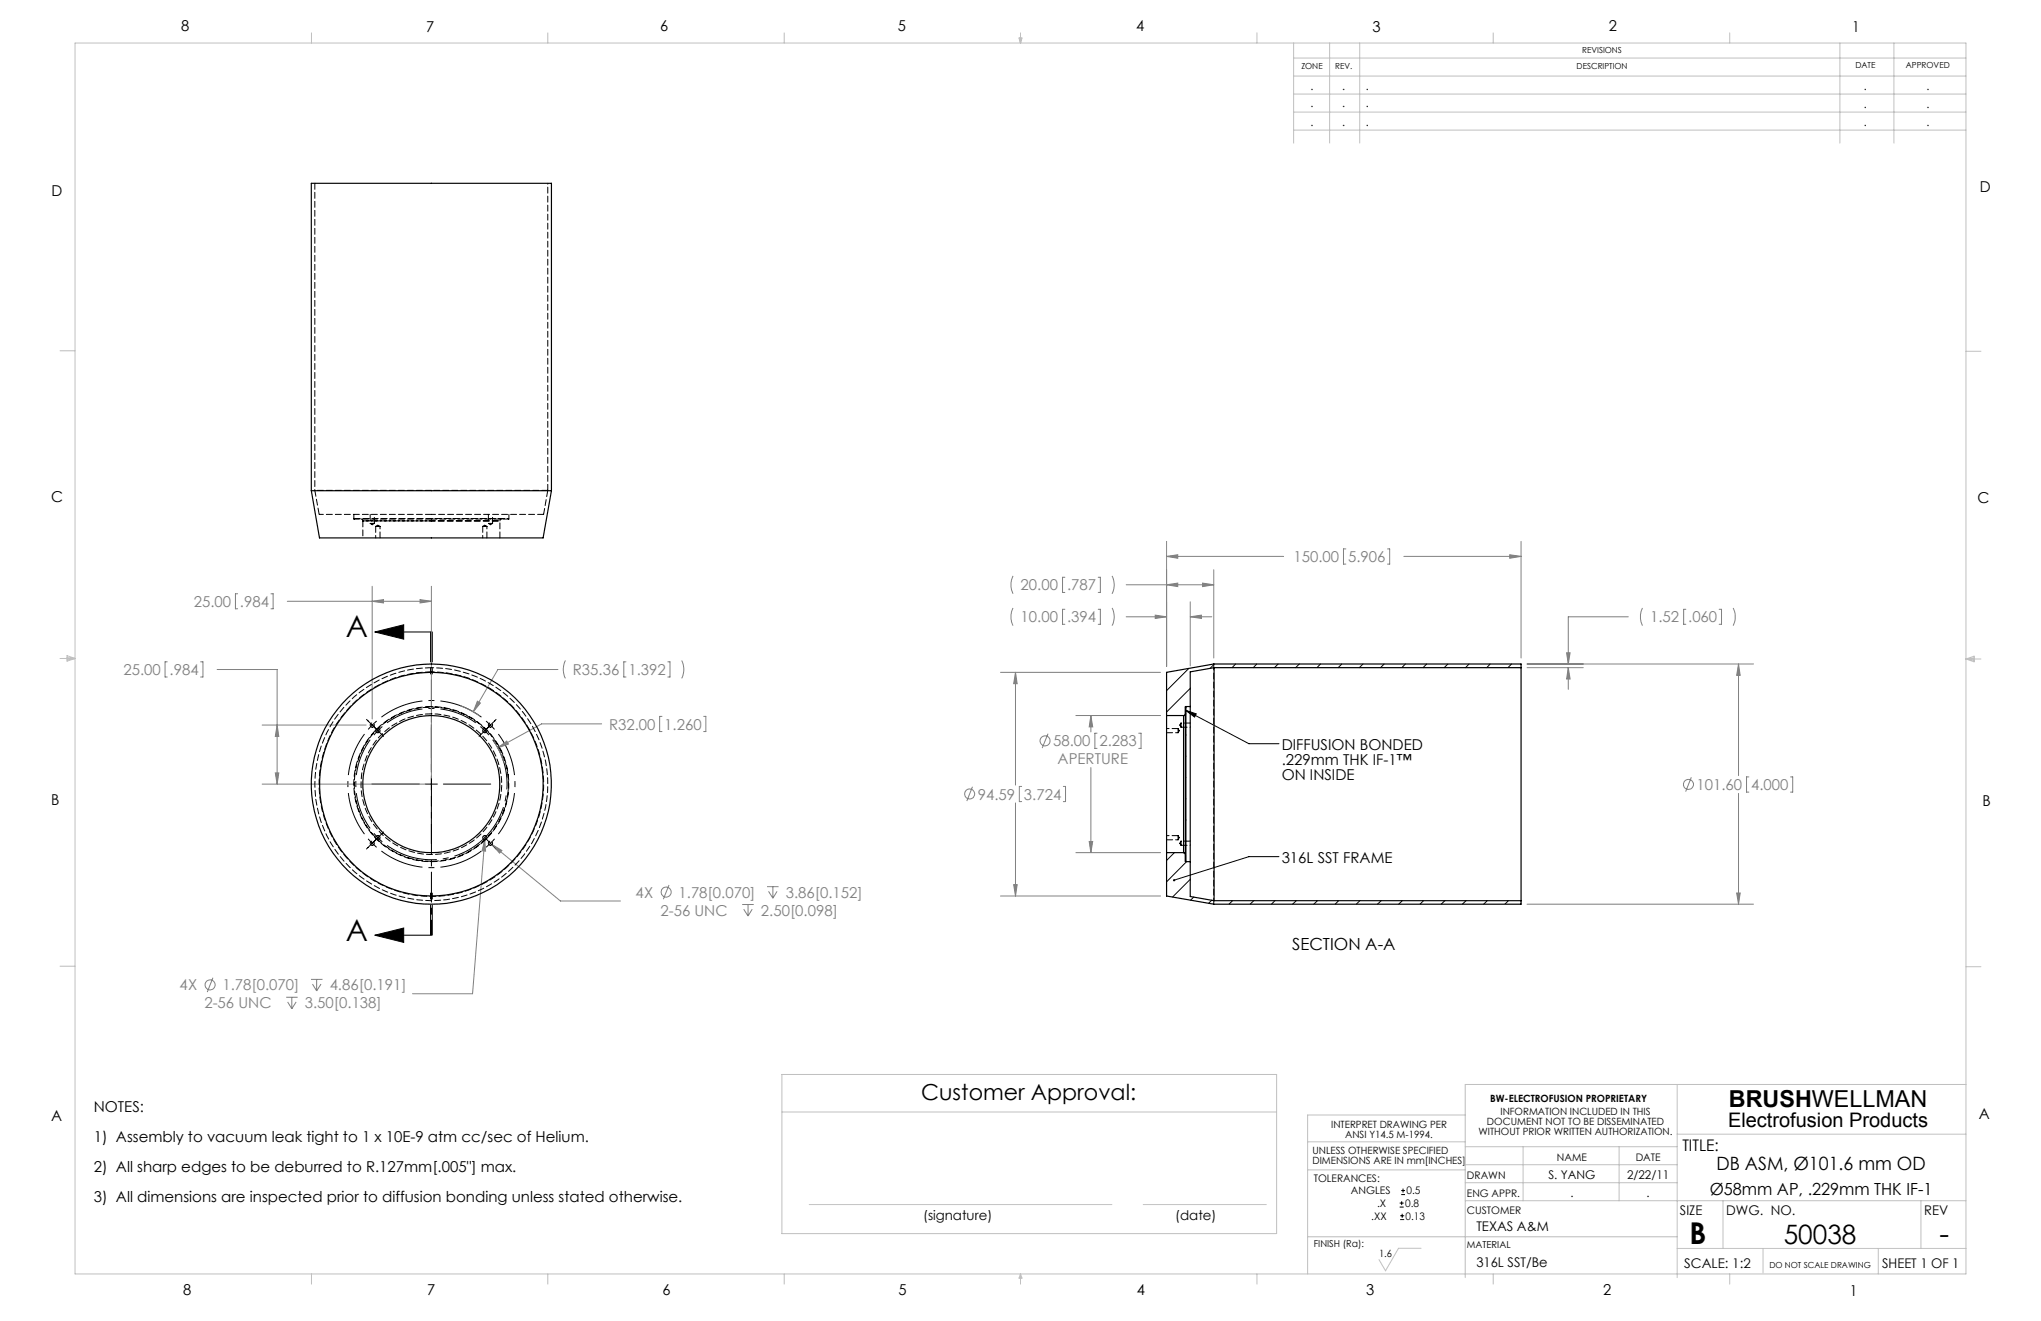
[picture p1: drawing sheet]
<svg xmlns="http://www.w3.org/2000/svg" width="432mm" height="279mm" viewBox="0 0 432 279" stroke-linecap="round" stroke-linejoin="round" font-family="sans-serif">
<g fill="none" stroke="#808080" stroke-width=".21">
<path d="M246.8 117.7l2.4-.4v.8zM246.8 114.5v26.4M246.8 117.7h24.8M284.7 116.1h-.5v3.2h.5M293.5 116.1h.5v3.2h-.5M297 117.7h24.8M319.4 117.3l2.4 .4-2.4 .4zM321.8 114.5v24.7M35.4 140h-.5v3.2h.5M42.4 140h.5v3.2h-.5M50.3 125.6h-.5v3.2h.5M57.3 125.6h.5v3.2h-.5"/>
<path d="M60.8 127.2h30.5M78.7 127.2l2.4-.4v.7zM78.7 124v28.1M88.9 126.8l2.4 .4-2.4 .3zM91.3 124v40.6M119.6 139.7a4.1 4.1 0 0 0 0 3.8M132.4 140h-.4v3.2h.4M141.3 140h.4v3.2h-.4M144.2 139.7a4.1 4.1 0 0 1 0 3.8M214.3 128.6l-.1 .2a4.3 4.3 0 0 0 .1 3.5M214.3 121.8l-.1 .3a4.3 4.3 0 0 0 .1 3.5M225.3 128.9h-.5v3.1h.5"/>
<path d="M225.3 122.1h-.5v3.2h.5M232.3 128.9h.5v3.1h-.5M232.3 122.1h.5v3.2h-.5M235.3 128.6a4 4 0 0 1 0 3.7M235.3 121.8a4.1 4.1 0 0 1 0 3.8M238.3 130.5h8.5M238.3 123.7h18.5M244.4 130.1l2.4 .4-2.4 .3zM246.8 123.7l2.4-.4v.8zM251.8 130.5l2.4-.4v.7zM251.8 130.5h4.6M251.8 127.3v13.5"/>
<path d="M254.4 123.3l2.4 .4-2.4 .4zM256.8 120.5v18.7M331.4 138.1h.8l-.4 2.3zM344.5 130.5h-12.7v9.9M347.5 128.6l-.1 .2a4.3 4.3 0 0 0 .1 3.5M356.7 128.9h-.5v3.1h.5M363.7 128.9h.5v3.1h-.5M366.7 128.6a4.3 4.3 0 0 1 0 3.7M45.9 141.6h12.7v24.2M55.5 153.4h22M58.6 153.4l.4 2.4h-.8zM97.3 149.2l1.7 .8 2.5 1.4"/>
<path d="M101 148.3l.6 .4-1.5 1.9zM104.5 156.8a16.1 16.1 0 0 1 2 4.3M105.3 158.2l1.9-1.5 .4 .7zM118 141.6h-12.7l-5.2 9M127.3 153.1h-12.7l-9.3 5.1M140.1 151.5h-.5v3.2h.5M148.9 151.5h.4v3.2h-.4M211.7 142.2h33.8M214.8 142.2l.4 2.4h-.7zM214.8 142.2v23.9M221.7 155.2l-1.2 3M227.6 151.3h17.9"/>
<path d="M230.8 151.3l.4 2.4h-.8zM230.8 151.3v3.5M232.1 155.1h-.5v3.2h.5M240.9 155.1h.5v3.2h-.5M323.1 140.4h47.9M323.1 141.2h11.9M331.8 141.2l.4 2.4h-.8zM331.8 141.2v4.6M367.8 140.4l.4 2.4h-.8zM367.8 140.4v23.6M55.5 165.8h34.5M58.2 163.5h.8l-.4 2.3z"/>
<path d="M102.6 177.6l.1 2.4h-.7zM102.6 177.6l-2.6 32.6h-12.7M104.1 178.6l2.1 1.3-.5 .5zM104.1 178.6l14.5 12h12.7M205.7 166.4l-1.2 3M214.8 169.8v19.7M216.1 166.3h-.4v3.2h.4M225 166.3h.4v3.2h-.4M230.4 178h.8l-.4 2.3zM230.8 162.3v18M357.8 164.4l-1.2 3M367.8 167.8v23.4"/>
<path d="M370 164.3h-.5v3.2h.5M378.8 164.3h.5v3.2h-.5M141.5 187.2l-1.2 3M157 191.3h2.5M157.3 192.3l1 1.4M158.3 191.3v2.4M159.1 192.3l-.8 1.4M162.3 187.5h2.4M162.6 188.5l.9 1.5M163.5 187.5v2.5M164.4 188.5l-.9 1.5M211.7 189.5h33.8"/>
<path d="M214.5 187.1h.7l-.4 2.4zM227.6 180.3h17.9M323.1 191.2h47.9M367.4 188.9h.8l-.4 2.3zM45 206.8l-1.1 3M60.5 210.9h2.5M60.9 211.9l.8 1.5M61.7 210.9v2.5M62.7 211.9l-1 1.5M65.8 207.2h2.4M66.1 208.1l.9 1.5M67 207.2v2.4"/>
<path d="M67.9 208.1l-.9 1.5"/>
<circle cx="221.1" cy="156.7" r="1.06"/>
<circle cx="205.1" cy="167.9" r="1.06"/>
<circle cx="357.2" cy="165.9" r="1.06"/>
<circle cx="140.9" cy="188.7" r="1.06"/>
<circle cx="44.4" cy="208.3" r="1.06"/>
</g>
<g fill="none" stroke="#000" stroke-width=".21">
<path d="M79.3 133.7l6.1-1.5v3zM79.3 133.7h12M77.5 152.2l2.5 2.4M78.7 153.4l-.8 .9M78.7 153.3l1.2 1.3M79.7 152.5l-1 .9M79.9 154.6l-.8 .9M79.9 154.6l1.2 1.2M80.9 153.7l-1 .9M91.3 153.3v10M101.6 153.7l1 .9M102.6 154.6l.8 .9"/>
<path d="M102.8 152.5l1 .9M103.8 153.4l.8 .9M103.8 153.4l-1.2 1.2M103.8 153.3l-2.4 2.5M105 152.2l-1.2 1.2M250.8 150.2l2.3 .8-.4 .7zM250.8 150.2l13.4 7.1h6.4M77.9 177.4l1.8 1.8M78.7 165.8h10M79.1 176.2l.8 1M79.9 177.2l1 .8M79.9 177.2l-.8 .9"/>
<path d="M80 177.1l-2.5 2.5M81.1 176l-1.2 1.2M90 165.8h2.5M91.3 164.6v2.5M91.3 168.4v10M93.8 165.8h10M102.6 177.1l1.2 1.3M103.8 178.4l-1 .8M103.8 178.4l1.2 1.2M104.6 177.4l-.8 1M79.3 197.8l6.1-1.5v3zM79.3 197.8h12"/>
<path d="M270.6 181.2h-6.4l-15.8 5M296.1 255.3h.9M296.1 254.5h.9M296.2 258h.9M296.2 257.1h.9M296.4 252.7h.9M296.4 251.8h.9M296.5 254.1v.8M296.7 256.7v.9M296.8 251.4v.8"/>
</g>
<path d="M78.3 156.5a16 16 0 0 0 0 18.7M100.7 152.9a16 16 0 0 0-18.8 0" fill="none" stroke="#000" stroke-width=".21" stroke-dasharray="15.2 1.3 1.3 1.3" stroke-dashoffset="7.1" stroke-linecap="butt"/>
<path d="M81.9 178.8a16 16 0 0 0 20.7-1.6 16 16 0 0 0 1.6-20.7" fill="none" stroke="#000" stroke-width=".21" stroke-dasharray="15.2 1.3 1.3 1.3" stroke-dashoffset="4.1" stroke-linecap="butt"/>
<path d="M77.1 155.3a17.7 17.7 0 0 0 0 21.1M101.9 151.7a17.7 17.7 0 0 0-21.2 0M105.4 176.4a17.7 17.7 0 0 0 0-21.1M80.7 180a17.7 17.7 0 0 0 21.2 0" fill="none" stroke="#000" stroke-width=".21" stroke-dasharray="15.2 1.3 1.3 1.3" stroke-dashoffset="5.8" stroke-linecap="butt"/>
<path d="M91.1 133.7v10M91.3 133.7v64.1M91.5 133.7v10M91.1 197.8v-10M91.5 197.8v-10" fill="none" stroke="#000" stroke-width=".21" stroke-dasharray="6.3 1.3 1.3 1.3"/>
<g fill="none" stroke="#c0c0c0" stroke-width=".21">
<path d="M15.9 9.1h400v260.4h-400zM65.9 6.9v2.2M115.9 6.9v2.2M165.9 6.9v2.2M215.6 8h.6l-.3 1.1zM215.7 8l.2 1.1M215.9 6.9v2.2M216 8l-.1 1.1M265.9 6.9v2.2M273.7 12.3h142.2M273.7 16.1h142.2M273.7 19.9h142.2"/>
<path d="M273.7 9.1v21.2M281.3 9.1v21.2M287.7 9.1v21.2M315.9 6.9v2.2M365.9 6.9v2.2M389.3 9.1v21.2M400.7 9.1v21.2M273.7 23.7h142.2M273.7 27.5h142.2M12.7 74.2h3.2M415.9 74.3h3.2M12.7 139.3h3.2"/>
<path d="M14.2 139.1l1.7 .2M14.2 138.7l1.7 .6-1.7 .5zM15.9 139.3l-1.7 .3M415.9 139.4h3.2M415.9 139.4l1.8-.6v1.2zM415.9 139.4l1.8 .3M417.7 139.2l-1.8 .2M12.7 204.4h3.2M415.9 204.5h3.2M165.4 235.2h104.7M165.4 227.3h104.7v33.6h-104.7zM310 235.8h-33.4v33.7"/>
<path d="M354.8 229.4v40.8M354.8 239.9h61.1M415.9 229.4h-105.9v40.8M171.2 254.8h64M241.9 254.8h26M276.6 241.5h33.4M276.6 247.4h33.4M310 254h105.9M310 242.5h44.8M310 246.3h44.8M310 250.2h44.8M322.2 242.5v11.5"/>
<path d="M342.5 242.5v11.5M364.5 254v10.1M406.4 254v10.1M65.9 269.5v2.1M115.9 269.5v2.1M165.9 269.5v2.1M215.9 269.5v2.1M215.9 269.5l.3 .8h-.6zM265.9 269.5v2.1M276.6 261.6h78.2M300.6 264h-4.7l-2.8 4.8-1.4-2.4M315.9 269.5v2.1"/>
<path d="M354.8 264.1h61.1M365.9 269.5v2.1M373 264.1v5.1M397.4 264.1v5.4"/>
</g>
<path d="M79.3 133.7l6.1-1.5v3zM79.3 197.8l6.1-1.5v3zM250.8 150.2l2.3 .8-.4 .7zM248.2 186v.3l.2-.1-.2 .1a.25 .25 0 0 0 .3 .1 .25 .25 0 0 0 .1-.4 .25 .25 0 0 0-.4 0z" fill="#000"/>
<path d="M104.1 178.6l1.6 1.8 .5-.5zM102.6 177.6l-.6 2.4h.7zM101 148.3l-.9 2.3 1.5-1.9zM105.3 158.2l2.3-.8-.4-.7zM78.7 127.2l2.4-.4v.7zM88.9 126.8l2.4 .4-2.4 .3zM58.6 153.4l.4 2.4h-.8zM58.2 163.5h.8l-.4 2.3zM246.8 117.7l2.4-.4v.8zM319.4 117.3l2.4 .4-2.4 .4zM367.8 140.4l.4 2.4h-.8zM367.4 188.9h.8l-.4 2.3zM331.4 138.1h.8l-.4 2.3zM331.8 141.2l.4 2.4h-.8zM251.8 130.5l2.4-.4v.7zM244.4 130.1l2.4 .4-2.4 .3zM254.4 123.3l2.4 .4-2.4 .4zM246.8 123.7l2.4-.4v.8zM214.8 142.2l.4 2.4h-.7zM214.5 187.1h.7l-.4 2.4zM230.8 151.3l.4 2.4h-.8zM230.4 178h.8l-.4 2.3z" fill="#808080"/>
<g fill="none" stroke="#000" stroke-width=".25">
<path d="M65.9 103.8h50.8M65.9 103.8v-65h50.8v65M65.9 103.8l1.7 10h47.3l1.8-10M246.8 151.3v29M246.8 151.3h3.6M250.4 151.3v29M250.8 151l-.2 .3h-.2M250.8 149.5h.1v32.7h-.1M251.8 149.4v32.8M251.8 149.4h-1v32.8h1M256.9 141.2v49.3M256.9 141.2l-5.1 .9v7.3"/>
<path d="M256.9 141.2h64.9M321.8 141.2v49.3M321.8 141.2v-.8h-65l-10 1.8v9.1M246.8 180.3v9.2l10 1.7h65v-.7M246.8 180.3h3.6M250.4 180.3l.4 .4M251.8 182.2v7.4l5.1 .9M256.9 190.5h64.9"/>
<circle cx="79.9" cy="154.5" r=".46"/>
<circle cx="102.6" cy="154.5" r=".45"/>
<circle cx="79.9" cy="177.2" r=".44"/>
<circle cx="91.2" cy="165.8" r="25.4"/>
<circle cx="91.3" cy="165.9" r="23.7"/>
<circle cx="91.3" cy="165.8" r="14.5"/>
<circle cx="102.6" cy="177.2" r=".43"/>
</g>
<g fill="none" stroke="#000" stroke-width=".21" stroke-dasharray="1.3 .6">
<path d="M66.6 38.8v64.9M66.6 103.7l.9 5.1M74.9 108.8v1M74.9 109.7h32.7M74.9 109.7v.1M76.4 109.8l.3 .1 .1 .3M76.8 110.2v3.6M78.3 110.7h.9M78.3 110.7l.4 .3M78.3 108.8v1.9M78.7 111l.5-.3M79.2 110.7v-1.9"/>
<path d="M79.5 111.3v2.5M79.9 111.3h-.4M79.9 111.1l-.4 .2M80.4 111.3h-.5M80.4 111.3l-.5-.2M80.4 113.8v-2.5M91.3 103.7h-24.7M91.3 108.8h-23.8M91.3 109.8h-16.4M91.3 110.2h-14.5h28.9h-14.4M102.1 111.3v2.5M102.6 111.3h-.5"/>
<path d="M102.6 111.1l-.5 .2M103 111.3h-.4M103 111.3l-.4-.2M103 113.8v-2.5M103.3 110.7h.9M103.3 108.8v1.9M103.3 110.7l.5 .3M103.8 111l.4-.3M104.2 110.7v-1.9M105.8 110.2l.1-.3 .3-.1M105.8 113.8v-3.6M107.6 109.8v-.1"/>
<path d="M107.7 109.8h-16.4M107.7 109.8v-1M115 108.8h-23.7M115 108.8l.9-5.1M115.9 103.7h-24.6M115.9 103.7v-64.9M78.7 153.8a.45 .45 0 0 1-.4-.6 .45 .45 0 0 1 .8-.2 .45 .45 0 0 1-.2 .8h-.2M91.3 151a14.9 14.9 0 0 0-13.4 21.5 14.9 14.9 0 0 0 25.3 2.2 14.9 14.9 0 0 0-9.5-23.5l-2.4-.2M91.3 149.4a16.4 16.4 0 0 0-14.7 23.9 16.4 16.4 0 0 0 27.9 2.2 16.4 16.4 0 0 0-10.6-25.9l-2.6-.2M91.3 142.1a23.8 23.8 0 0 0-21.1 34.7 23.8 23.8 0 0 0 40.5 2.7 23.8 23.8 0 0 0-16.3-37.2l-3.1-.2M91.3 141.2a24.6 24.6 0 0 0-21.9 36 24.6 24.6 0 0 0 42 2.8 24.6 24.6 0 0 0-16.9-38.6l-3.2-.2M103.8 153.8a.46 .46 0 0 1-.5-.6 .46 .46 0 0 1 .8-.2 .46 .46 0 0 1-.2 .8h-.1"/>
<path d="M246.8 155h2.4M249.2 155v-.9M249.2 155l.3-.4M249.2 154.1h-2.4M249.5 154.6l-.3-.5M249.6 153.4l.3 .4M249.9 152.9v.9M249.9 153.8h1.9M249.9 152.9l-.3 .5M251.8 152.9h-1.9M256.8 140.4v50.8M78.7 178.8a.44 .44 0 0 1-.4-.6 .44 .44 0 0 1 .8-.2 .44 .44 0 0 1-.2 .8h-.2"/>
<path d="M103.8 178.8a.44 .44 0 0 1-.5-.6 .44 .44 0 0 1 .8-.2 .44 .44 0 0 1-.2 .8h-.1M246.8 177.6h2.4M249.2 177.6v-.9M249.2 177.6l.3-.4M249.2 176.7h-2.4M249.5 177.2l-.3-.5M249.6 178.4l.3 .4M249.9 177.9v.9M249.9 178.8h1.9M249.9 177.9l-.3 .5M251.8 177.9h-1.9M91.3 182.2a16.3 16.3 0 0 1-14.6-23.7 16.3 16.3 0 0 1 27.7-2.3 16.3 16.3 0 0 1-10.5 25.8l-2.6 .2"/>
</g>
<g fill="none" stroke="#000" stroke-width=".21">
<path d="M250.9 151l-.4 .3M250.9 159.9l-.1 .2M250.9 155.4l-.1 .2M251.5 141.4l-4.7 4.7M251.8 145.6l-5 5M256.9 140.4l-.9 1M261.4 140.4l-.7 .8M265.9 140.4l-.8 .8M270.4 140.4l-.8 .8M274.9 140.4l-.8 .8M279.4 140.4l-.8 .8M283.9 140.4l-.8 .8"/>
<path d="M288.4 140.4l-.8 .8M292.8 140.4l-.7 .8M297.3 140.4l-.7 .8M301.8 140.4l-.7 .8M306.3 140.4l-.8 .8M310.8 140.4l-.7 .8M315.3 140.4l-.8 .8M319.8 140.4l-.8 .8M250.9 164.4l-.1 .1M250.9 173.4l-.1 .1M250.9 177.9l-.1 .1M250.9 168.9l-.1 .2"/>
<path d="M248.5 180.3l-1.7 1.7M251 182.2l-4.2 4.3M251.8 186l-3.7 3.7M252.6 189.7l-.7 .7M256.4 190.4l-.7 .7M260.8 190.5l-.8 .7M265.3 190.5l-.8 .7M269.7 190.5l-.7 .7M274.2 190.5l-.7 .7M278.7 190.5l-.7 .7M283.2 190.5l-.7 .7M287.7 190.5l-.8 .7"/>
<path d="M292.2 190.5l-.8 .7M296.7 190.5l-.8 .7M301.2 190.5l-.8 .7M305.7 190.5l-.8 .7M310.2 190.5l-.8 .7M314.6 190.5l-.7 .7M319.1 190.5l-.7 .7"/>
</g>
<g font-size="6.3">
<text x="73.1" y="134.8">A</text>
<text x="73.1" y="198.9">A</text>
<text x="357.4" y="263">B</text>
<text x="410.3" y="263">-</text>
</g>
<text font-size="5.6" x="377.4" y="263">50038</text>
<text font-size="4.9" x="365.8" y="234.2">BRUSHWELLMAN</text>
<text font-size="4.7" x="194.9" y="232.7">Customer Approval:</text>
<text font-size="4.2" x="365.6" y="238.5">Electrofusion Products</text>
<text font-size="3.9" x="363.1" y="247.6">DB ASM, Ø101.6 mm OD</text>
<g font-size="3.5">
<text x="273.4" y="200.8">SECTION A-A</text>
<text x="361.7" y="252.7">Ø58mm AP, .229mm THK IF-1</text>
</g>
<text font-size="3.4" x="355.9" y="243.4">TITLE:</text>
<g font-size="3.2">
<text x="38.3" y="6.7">8</text>
<text x="90.2" y="6.7">7</text>
<text x="139.7" y="6.5">6</text>
<text x="190" y="6.5">5</text>
<text x="240.4" y="6.5">4</text>
<text x="290.4" y="6.7">3</text>
<text x="340.4" y="6.5">2</text>
<text x="391.9" y="6.7">1</text>
<text x="10.9" y="41.6">D</text>
<text x="418.9" y="40.7">D</text>
<text x="10.8" y="106.3">C</text>
<text x="418.4" y="106.4">C</text>
<text x="271.2" y="158.6">DIFFUSION BONDED</text>
<text x="271.2" y="161.8">.229mm THK IF-1™</text>
<text x="271.2" y="164.9">ON INSIDE</text>
<text x="10.8" y="170.2">B</text>
<text x="419.4" y="170.6">B</text>
<text x="271.2" y="182.5">316L SST FRAME</text>
<text x="10.8" y="237.2">A</text>
<text x="19.8" y="235.1">NOTES:</text>
<text x="418.6" y="236.8">A</text>
<text x="19.8" y="241.5">1) Assembly to vacuum leak tight to 1 x 10E-9 atm cc/sec of Helium.</text>
<text x="19.8" y="247.8">2) All sharp edges to be deburred to R.127mm[.005&quot;] max.</text>
<text x="19.8" y="254.2">3) All dimensions are inspected prior to diffusion bonding unless stated otherwise.</text>
<text x="38.8" y="273.8">8</text>
<text x="90.4" y="273.8">7</text>
<text x="140.2" y="273.8">6</text>
<text x="190.1" y="273.9">5</text>
<text x="240.5" y="273.8">4</text>
<text x="289" y="273.9">3</text>
<text x="339.1" y="273.8">2</text>
<text x="391.4" y="274.1">1</text>
</g>
<g font-size="3.2" fill="#808080">
<text x="273.7" y="118.9">150.00</text>
<text x="285.2" y="118.9">5.906</text>
<text x="215.9" y="124.9">20.00</text>
<text x="225.8" y="124.9">.787</text>
<text x="41" y="128.4">25.00</text>
<text x="50.8" y="128.4">.984</text>
<text x="215.9" y="131.6">10.00</text>
<text x="225.8" y="131.6">.394</text>
<text x="349.1" y="131.6">1.52</text>
<text x="357.2" y="131.6">.060</text>
<text x="26.1" y="142.8">25.00</text>
<text x="35.9" y="142.8">.984</text>
<text x="121.2" y="142.8">R35.36</text>
<text x="132.9" y="142.8">1.392</text>
<text x="128.9" y="154.3">R32.00</text>
<text x="140.5" y="154.3">1.260</text>
<text x="222.8" y="157.9">58.00</text>
<text x="223.8" y="161.6">APERTURE</text>
<text x="232.6" y="157.9">2.283</text>
<text x="358.9" y="167.1">101.60</text>
<text x="370.5" y="167.1">4.000</text>
<text x="206.9" y="169.1">94.59</text>
<text x="216.6" y="169.1">3.724</text>
<text x="134.5" y="189.9">4X</text>
<text x="143.6" y="189.9">1.78[0.070]</text>
<text x="166.2" y="189.9">3.86[0.152]</text>
<text x="139.7" y="193.6">2-56 UNC</text>
<text x="161" y="193.6">2.50[0.098]</text>
<text x="38" y="209.5">4X</text>
<text x="47.1" y="209.5">1.78[0.070]</text>
<text x="69.7" y="209.5">4.86[0.191]</text>
<text x="43.2" y="213.3">2-56 UNC</text>
<text x="64.5" y="213.3">3.50[0.138]</text>
</g>
<g font-size="2.8">
<text x="355.4" y="256.9">SIZE</text>
<text x="365.2" y="256.9">DWG. NO.</text>
<text x="407.1" y="256.9">REV</text>
<text x="195.3" y="258.1">(signature)</text>
<text x="248.6" y="258.1">(date)</text>
<text x="312.4" y="260.3">TEXAS A&amp;M</text>
<text x="312.4" y="268.1">316L SST/Be</text>
<text x="356.3" y="268.1">SCALE: 1:2</text>
<text x="398.2" y="268.1">SHEET 1 OF 1</text>
</g>
<g font-size="2.5">
<text x="277.3" y="22.7">.</text>
<text x="277.3" y="19.1">.</text>
<text x="284" y="22.7">.</text>
<text x="284" y="19.1">.</text>
<text x="289" y="22.7">.</text>
<text x="289" y="19.1">.</text>
<text x="394.3" y="22.8">.</text>
<text x="394.3" y="19.1">.</text>
<text x="407.5" y="22.8">.</text>
<text x="407.5" y="19.1">.</text>
<text x="277.3" y="26.6">.</text>
<text x="284" y="26.6">.</text>
<text x="289" y="26.6">.</text>
<text x="394.3" y="26.7">.</text>
<text x="407.5" y="26.7">.</text>
<text x="327.6" y="249.3">S. YANG</text>
<text x="344.2" y="249.3">2/22/11</text>
<text x="332.2" y="253.2">.</text>
<text x="348.4" y="253.2">.</text>
</g>
<g font-size="2.2">
<text x="329.4" y="245.5">NAME</text>
<text x="346" y="245.5">DATE</text>
<text x="278" y="250">TOLERANCES:</text>
<text x="310.4" y="249.3">DRAWN</text>
<text x="285.8" y="252.6">ANGLES</text>
<text x="290.1" y="257.9">.XX</text>
<text x="291.3" y="255.3">.X</text>
<text x="297.3" y="255.3">0.8</text>
<text x="297.4" y="257.9">0.13</text>
<text x="297.6" y="252.6">0.5</text>
<text x="310.4" y="253.2">ENG APPR.</text>
<text x="310.4" y="256.9">CUSTOMER</text>
</g>
<g font-size="2.1">
<text x="315.3" y="233">BW-ELECTROFUSION PROPRIETARY</text>
<text x="281.6" y="238.5">INTERPRET DRAWING PER</text>
<text x="312.8" y="240">WITHOUT PRIOR WRITTEN AUTHORIZATION.</text>
<text x="314.6" y="237.8">DOCUMENT NOT TO BE DISSEMINATED</text>
<text x="317.5" y="235.7">INFORMATION INCLUDED IN THIS</text>
<text x="277.7" y="244.1">UNLESS OTHERWISE SPECIFIED</text>
<text x="284.6" y="240.7">ANSI Y14.5 M-1994.</text>
<text x="277.7" y="246.2">DIMENSIONS ARE IN mm[INCHES]</text>
<text x="291.8" y="265.8">1.6</text>
</g>
<g font-size="2">
<text x="278" y="263.7">FINISH (Ra):</text>
<text x="310.4" y="264">MATERIAL</text>
</g>
<g font-size="1.8">
<text x="334.7" y="11.1">REVISIONS</text>
<text x="275.3" y="14.5">ZONE</text>
<text x="282.5" y="14.5">REV.</text>
<text x="333.6" y="14.5">DESCRIPTION</text>
<text x="392.5" y="14.5">DATE</text>
<text x="403.2" y="14.5">APPROVED</text>
<text x="374.3" y="268.1">DO NOT SCALE DRAWING</text>
</g>
</svg>
